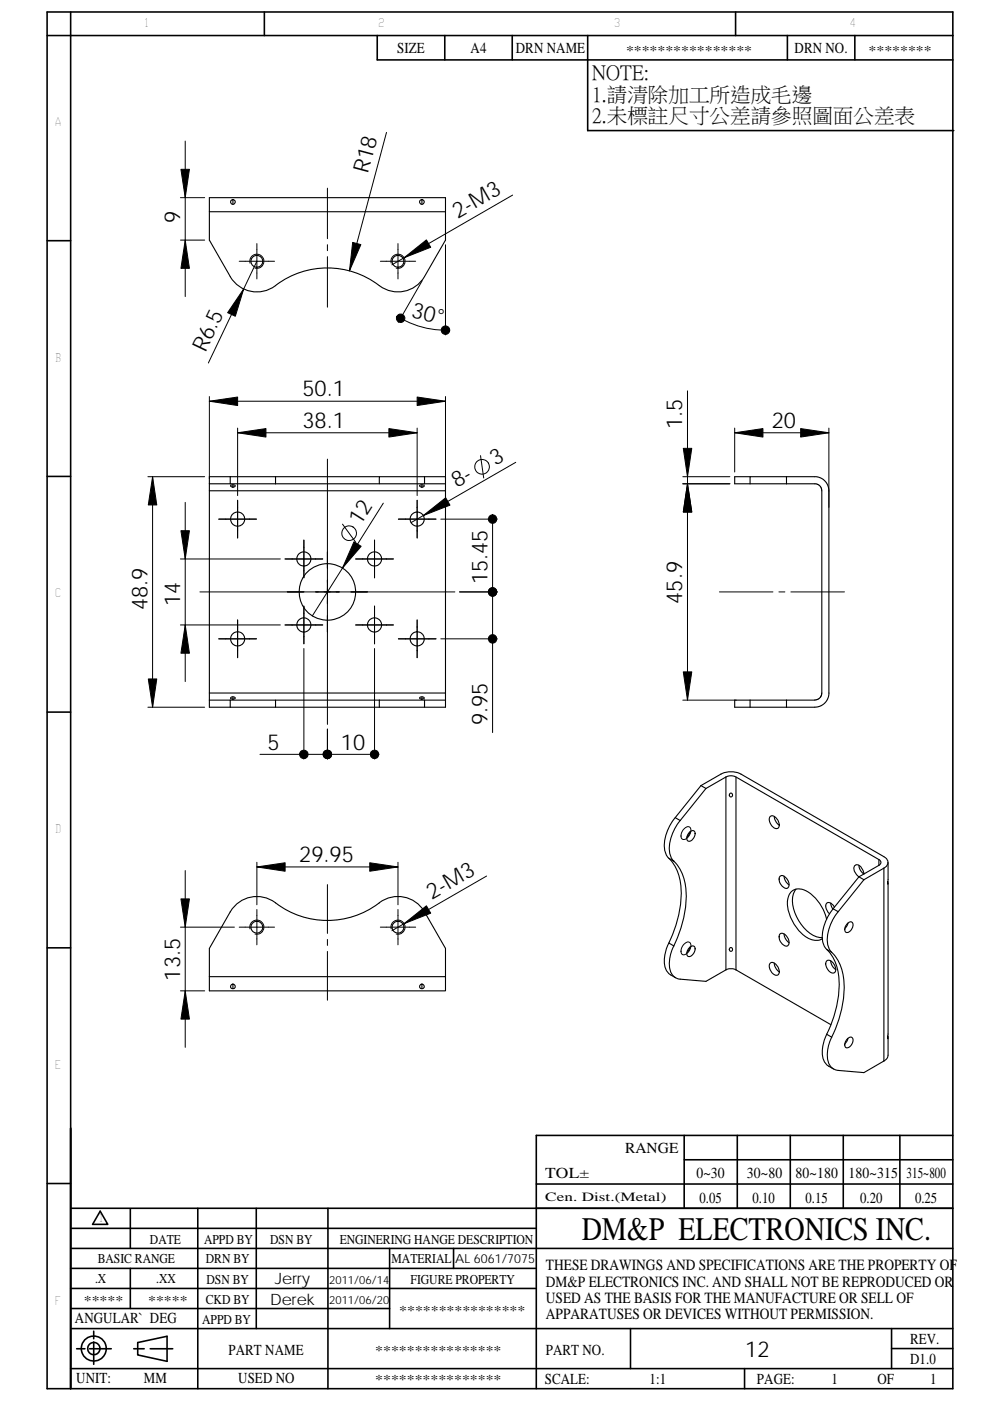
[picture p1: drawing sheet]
<svg xmlns="http://www.w3.org/2000/svg" width="210mm" height="297mm" viewBox="0 0 210 297" stroke-linecap="round" stroke-linejoin="round" font-family="sans-serif">
<g fill="none" stroke="#000" stroke-width=".34">
<path d="M10 2.5h192.1v291.9h-192.1zM15 2.5v291.9M56.1 2.5v5M80 7.5v5.2h122.1M94.3 7.5v5.2M108.6 7.5v5.2M124.7 7.5v20.2h77.6M156 2.5v5M167 7.5v5.2M181.3 7.5v5.2M202.1 7.5h-192.1M10 51h5"/>
<path d="M10 101h5M10 151h5M10 201h5M10 250.9h5M15 256.2h187.1M21.3 256.8l1.6 2.8h-3.3zM27.6 256.3v8.4M42 256.2v38.2M54.4 256.2v25.5M69.6 256.2v38.2M113.7 251h88.4M145.1 245.9h57"/>
<path d="M145.1 240.7v15.5M156.4 240.7v15.5M167.6 240.7v15.5M178.9 240.7v15.5M190.9 240.7v15.5M202.1 240.7h-88.4v53.7M15 277.4h67.6M15 264.7h187.1M15 260.4h98.7M15 268.9h98.7M15 273.2h98.7M27.6 268.9v8.5"/>
<path d="M82.6 264.7v17M96.2 264.7v4.2M15 281.7h187.1M15 290.2h187.1M16.3 286h1.7M19 286h4.6M19.9 284.5v4.8M19.9 282.2v1.6M28.4 286h2.2M29.2 284.6l6.2-1.3v5.3l-6.2-1.3zM31.9 286h4.7M133.7 281.7v8.5"/>
<path d="M157.9 290.2v4.2M189.1 281.7v8.5M189.1 285.9h13"/>
<circle cx="19.9" cy="285.9" r="2.65"/>
<circle cx="19.9" cy="285.9" r="1.3"/>
</g>
<g fill="none" stroke="#000" stroke-width=".23">
<path d="M44.4 44.9v6l4.4 7.7a6.5 6.5 0 0 0 9.8 1.8 18.1 18.1 0 0 1 21.9 .2 6.5 6.5 0 0 0 9.5-2l4.5-7.7v-6M44.4 41.9h50.1v3h-50.1zM49.4 42.4v.9M89.5 42.4v.9M44.4 102.6h4.4M44.4 104.1h50.1M44.4 102.6v1.5M44.4 104.1v42.8M48.8 101.1h-4.4v1.5M48.8 101.1h9.6M48.8 101.1v1.5M48.8 102.6h9.6"/>
<path d="M49 102.9a.56 .56 0 0 1 .9 .2l-.8 .1-.2-.1zM49.4 102.8v.5M58.4 102.6h22.1M58.4 101.1h22.1M58.4 101.1v1.5M89 102.9a.57 .57 0 0 1 1 .2l-.8 .1-.2-.1zM89.5 102.8v.5M90 101.1h4.5v1.5M90 102.6h4.5M90 101.1h-9.5v1.5h9.5M90 101.1v1.5M94.5 102.6v1.5"/>
<path d="M94.5 104.1v42.8M159.1 102.6h14l.6 .3 .5 .6 .1 43.4-.3 .9-.9 .6h-14M159.1 101.1h-3.3v1.5h3.3M166.8 101.1v1.5M166.8 101.1h-7.7v1.5M166.8 101.1h6.7l.9 .4 .6 .5 .5 .8 .3 .8v43.8l-.3 .9-.6 .8-.8 .6-.8 .2h-14.2M44.4 146.9v1.5M44.4 146.9h50.1M44.4 148.4h4.4M44.4 148.4v1.5h4.4M48.8 148.4h9.6v1.5h-9.6M48.8 148.4v1.5"/>
<path d="M49 147.8h.1a.47 .47 0 0 1 .7 .3l-.7 .1-.2-.2zM49.4 147.7v.5M58.4 148.4h22.1M58.4 149.9h22.1M80.5 148.4v1.5M80.5 148.4h9.5M89 147.9a.58 .58 0 0 1 1 .1l-.2 .2a.62 .62 0 0 1-.8-.3zM89.5 147.7v.5M90 148.4h4.5M90 148.4v1.5h-9.5M94.5 146.9v1.5M94.5 148.4v1.5h-4.5"/>
<path d="M159.1 148.4v1.5M159.1 148.4h-3.3v1.5h3.3M166.8 148.4v1.5M174.1 147.7h.1M143.2 173.4a9.5 9.5 0 0 0-2.2 6.8 2.74 2.74 0 0 0 1.9 2.4M144.3 174a9.6 9.6 0 0 0-2.3 6.8l.3 .8 .6 1M146.2 176.6a.68 .68 0 0 1 .6-.5 .68 .68 0 0 1 .6 .4 1.49 1.49 0 0 1-1.5 1.8 1.31 1.31 0 0 1 .3-1.7zM146.3 176.4l-.2 .6-.4 .5M148.7 166.6l1 .6M148.7 166.6l4.2-2.5a4.7 4.7 0 0 1 4.3 0l30.3 17.5a1.28 1.28 0 0 1 .9 1.2 1.28 1.28 0 0 1-.9 1.3M148.7 166.6l-5.5 6.8 1.1 .6M149.7 167.2l-5.4 6.8"/>
<path d="M154 164.7l-4.3 2.5M154 164.7l1-.2 1.1 .2 30.3 17.5M154 164.7v40.9M156.1 164.7v40.9M163.4 173.1a1.5 1.5 0 0 1 1.8 1.4 .75 .75 0 0 1-.1 1 .75 .75 0 0 1-1 0 1.85 1.85 0 0 1-.7-2.4zM164.2 173.1l.3 .9 .8 .9M50.2 191.7a6.5 6.5 0 0 1 8.3-.2 18 18 0 0 0 22-.1 6.5 6.5 0 0 1 9.5 1.9l4.5 7.8v6h-50.1v-6l4.4-7.8zM141.9 199.9a7.3 7.3 0 0 0-.6 5.7 4 4 0 0 0 2 1.7M141.9 182a11 11 0 0 1 2.5 9.3l-.8 4.1-1.7 4.5 1 .7M142.9 182.6a11 11 0 0 1 2.6 9.3l-.9 4.1-1.7 4.6M165.5 198a1.73 1.73 0 0 1 1.8 2.1l-.2 .4a1.26 1.26 0 0 1-1.6-1l-.3-.9zM165.6 185.7a1.85 1.85 0 0 1 1.8 1.9l-.3 .6a1.26 1.26 0 0 1-1.6-.9l-.2-.7a.88 .88 0 0 1 .3-.9z"/>
<path d="M166.3 185.8l.3 .9 .8 .9M166.3 198l.3 .9 .8 1M168.8 188.5a5 5 0 0 0-.1 5.2 8.4 8.4 0 0 0 4.6 5l1.1 .1M175.3 194.9a8.7 8.7 0 0 0-5.3-6.4 2.36 2.36 0 0 0-3 2.3 9 9 0 0 0 5.1 8.4 2.37 2.37 0 0 0 2.3-.2M176.2 191.5l.5 1.2M176.7 192.7l1.1 .6M176.7 192.7a9.7 9.7 0 0 0-2.2 6.9l.2 .8 .6 .9M177 192.3l-.2-.2a.91 .91 0 0 0-.7-.7 .91 .91 0 0 0-.9 .5l.1 .8 .7 1.1M177.8 193.3a9.6 9.6 0 0 0-2.3 6.9l.3 .8 .6 .9M179.6 195.9l.7-.5 .3 .1a1.49 1.49 0 0 1-1 2.2 1.11 1.11 0 0 1 0-1.8zM179.9 195.7l-.3 .6-.4 .6M182.2 185.9l-5.5 6.8"/>
<path d="M182.2 183.5l.2 .9 .8 .9a2.24 2.24 0 0 0-1.5-2l-.3 .1a1.75 1.75 0 0 0 .8 2.5M182.2 185.9l1 .6M183.2 186.5l-5.4 6.8M186.4 182.2a.65 .65 0 0 1 .5 .7 .65 .65 0 0 1-.5 .6M186.4 182.2v1.3M186.4 183.5l-4.2 2.4M187.5 184.1l-4.3 2.4M187.5 184.1v40.9M188.4 182.9l-.1 4.6v-.6M188.4 187.3l-.1 32.9v-.5M49.1 208.8a.47 .47 0 0 1 .7 .2 .47 .47 0 0 1-.4 .6 .47 .47 0 0 1-.5-.6zM49.4 208.7v.9"/>
<path d="M89.5 208.7v.9M94.5 207.1v3h-50.1v-3M142.9 200.6a6.7 6.7 0 0 0-.3 6.1l.5 .5 .8 .4 5.8 .5 4.3-2.5M146.2 201a.68 .68 0 0 1 .6-.4 .68 .68 0 0 1 .6 .4 1.48 1.48 0 0 1-1.5 1.7 1.31 1.31 0 0 1 .3-1.7zM146.3 200.8l-.2 .7-.4 .5M154 205.6l1-.2 1.1 .2M154.8 201l.4-.1 .1 .2a.36 .36 0 0 1-.2 .6 .36 .36 0 0 1-.4-.4zM156.1 205.6l20.1 11.7M163.3 204.3a.95 .95 0 0 1 1.5 .4 1.43 1.43 0 0 1 .1 2.1 1.88 1.88 0 0 1-1.6-2.5zM164.2 204.2l.3 .9 .8 .9M175.3 201.3a11 11 0 0 1 2.6 9.3l-.8 4.2-.9 2.5-.9 2M175.3 201.3l1.1 .6"/>
<path d="M175.3 219.3l1.1 .6M175.3 219.3a7.3 7.3 0 0 0-.5 5.7 4 4 0 0 0 2 1.7M175.4 203.7a1.75 1.75 0 0 1 1.8 2.1 .87 .87 0 0 1-.8 .5 .87 .87 0 0 1-.8-.6 1.54 1.54 0 0 1-.2-2zM176.2 203.7l.3 1 .8 .9M176.4 219.9a6.8 6.8 0 0 0-.3 6.1l.6 .5 .7 .4 5.8 .5 4.3-2.4M176.4 201.9a11 11 0 0 1 2.6 9.3l-.9 4.2-.8 2.5-.9 2M179.7 220.2a.65 .65 0 0 1 1-.3 .65 .65 0 0 1 .2 1 1.61 1.61 0 0 1-1.3 1.3 1.15 1.15 0 0 1 .1-2zM179.9 220.2l-.3 .5-.4 .6M188.4 220.1l-.1 3.9-.2 .4-.6 .6"/>
<circle cx="49.4" cy="42.8" r=".49"/>
<circle cx="54.5" cy="55.4" r="1.25"/>
<circle cx="84.4" cy="55.4" r="1.25"/>
<circle cx="89.5" cy="42.8" r=".48"/>
<circle cx="50.4" cy="110.1" r="1.5"/>
<circle cx="64.4" cy="118.5" r="1.5"/>
<circle cx="79.4" cy="118.5" r="1.5"/>
<circle cx="88.5" cy="110.1" r="1.5"/>
<circle cx="50.4" cy="135.4" r="1.5"/>
<circle cx="64.4" cy="132.5" r="1.5"/>
<circle cx="69.4" cy="125.5" r="6"/>
<circle cx="79.4" cy="132.5" r="1.5"/>
<circle cx="88.5" cy="135.4" r="1.5"/>
<circle cx="155" cy="168.5" r=".37"/>
<circle cx="54.5" cy="196.6" r="1.25"/>
<circle cx="84.4" cy="196.6" r="1.25"/>
<circle cx="89.5" cy="209.1" r=".49"/>
</g>
<g fill="none" stroke="#000" stroke-width=".21">
<path d="M39.3 29.9v33M69.4 39.9v10.7M82 28.1l-7.9 29.3M38.3 41.9h5.1M38.3 50.9h5.1M50.7 55.4h7.5M53 55.8a1.51 1.51 0 0 1 1.3-1.9 1.51 1.51 0 0 1 1.7 1.6 1.51 1.51 0 0 1-1.9 1.4M54.5 55.4l-10.3 21.6M54.5 51.6v7.5M69.4 51.9v1.2M69.4 54.4v10.7M80.7 55.4h7.5"/>
<path d="M83 55.8a1.5 1.5 0 0 1 1.3-1.9 1.5 1.5 0 0 1 1.6 1.6 1.5 1.5 0 0 1-1.9 1.4M84.4 51.6v7.5M89.6 59.5l-5.1 8.8M94.5 51.9v19.1M108.7 41.4l-25.6 14.8M85 67.5a19 19 0 0 0 9.5 2.5M44.4 84.1v17.5M44.4 85.1h50.1M50.4 91.8h38.1M50.4 90.8v14.3M69.4 97.3v56.3M88.5 90.8v14.3"/>
<path d="M94.5 84.1v17.5M101.9 96.6l.7 4.7M109.4 98l-22.2 12.8M145.8 82.9v65.5M155.8 90.8v9.3M155.8 91.8h20M175.8 90.8v16.8M31.4 101.1h12M32.4 101.1v48.8M38.3 118.5h21.2M39.3 106.5v38M46.4 110.1h8"/>
<path d="M50.4 106.1v8M60.5 118.5h8M64.5 114.5v8M72.6 111.1l2.9 3.9M75.4 118.5h8M79.4 114.5v8M81.3 106.7l-15 23.9M84.5 110.1h8M88.5 106.1v8M93.5 110.1h12M104.5 110.1v45.2M144.8 102.6h10"/>
<path d="M144.8 101.1h10M38.3 132.5h21.2M42.4 125.5h54.1M46.4 135.4h8M50.4 131.4v8M60.5 132.5h8M64.5 128.5v8M64.5 137.5v23.4M75.4 132.5h8M79.4 128.5v8M79.4 137.5v23.4M84.5 135.4h8"/>
<path d="M88.5 131.4v8M93.5 135.4h12M97.5 125.5h8M152.6 125.5h11.3M165.2 125.5h1.3M167.7 125.5h11.4M31.4 149.9h12M55.1 159.9h24.3M69.4 154.6v6.3M144.8 148.4h11.4M145.1 175.7a.76 .76 0 0 1 1-.4 .76 .76 0 0 1 .4 1 1.68 1.68 0 0 1-1.8 1.6 1.69 1.69 0 0 1 .4-2.2zM38.3 196.6h11.4"/>
<path d="M39.3 184.6v37.5M50.7 196.6h7.5M53 197a1.5 1.5 0 0 1 1.4-1.9 1.5 1.5 0 0 1 1.6 1.6 1.5 1.5 0 0 1-1.9 1.3M54.5 182.8v9M54.5 192.8v7.5M54.5 183.8h29.9M69.4 187.6v10.3M69.4 199.2v1.2M80.7 196.6h7.5M83 197a1.5 1.5 0 0 1 1.3-1.9 1.5 1.5 0 0 1 1.6 1.6 1.5 1.5 0 0 1-1.9 1.3M84.4 182.8v9M84.4 192.8v7.5"/>
<path d="M103.2 185.7l-20.1 11.6M38.3 210.1h5.1M69.4 201.7v10.4M145.1 200.2a.76 .76 0 0 1 1-.5 .76 .76 0 0 1 .4 1.1 1.92 1.92 0 0 1-1.6 1.6 1.34 1.34 0 0 1 0-2z"/>
<circle cx="102.2" cy="99" r="1.56"/>
<circle cx="74.1" cy="113" r="1.55"/>
</g>
<g fill="#000" stroke="#000" stroke-width=".21">
<path d="M38.4 35.9h1.8l-.9 6z" fill-rule="evenodd"/>
<path d="M39.3 50.9l.9 6h-1.8z" fill-rule="evenodd"/>
<path d="M74.8 51.4l1.7 .5-2.4 5.5z" fill-rule="evenodd"/>
<path d="M85.7 54.7l4.7-3.8 1 1.5z" fill-rule="evenodd"/>
<path d="M51.7 61.3l-1.8 5.8-1.6-.8z" fill-rule="evenodd"/>
<path d="M84.3 66.9a.9 .9 0 0 1 1.5 .2 .9 .9 0 0 1-.8 1.3 .9 .9 0 0 1-.9-1.3l.9 .4-.9-.4z" fill-rule="evenodd"/>
<path d="M94 69.3a.9 .9 0 0 1 1-.1 .9 .9 0 0 1 .4 .9l-.9-.1 .9 .1a.9 .9 0 0 1-1.4 .7 .9 .9 0 0 1 0-1.5z" fill-rule="evenodd"/>
<path d="M44.4 85.1l6-.9v1.8z" fill-rule="evenodd"/>
<path d="M50.4 91.8l6-.9v1.8z" fill-rule="evenodd"/>
<path d="M82.5 90.9l6 .9-6 .9z" fill-rule="evenodd"/>
<path d="M88.5 84.2l6 .9-6 .9z" fill-rule="evenodd"/>
<path d="M155.8 91.8l6-.9v1.8z" fill-rule="evenodd"/>
<path d="M169.8 90.9l6 .9-6 .9z" fill-rule="evenodd"/>
<path d="M32.4 101.1l.9 6h-1.8z" fill-rule="evenodd"/>
<path d="M38.4 112.5h1.8l-.9 6z" fill-rule="evenodd"/>
<path d="M89.8 109.3l4.7-3.8 .9 1.6z" fill-rule="evenodd"/>
<path d="M103.9 109.3l.6-.1v.9v-.9a.9 .9 0 0 1 .8 1.1 .9 .9 0 0 1-1.4 .5 .9 .9 0 0 1 0-1.5z" fill-rule="evenodd"/>
<path d="M145.8 102.6l.9 6h-1.8z" fill-rule="evenodd"/>
<path d="M145.8 102.6l.9 6h-1.8z" fill-rule="evenodd"/>
<path d="M144.9 95.1h1.8l-.9 6z" fill-rule="evenodd"/>
<path d="M39.3 132.5l.9 6h-1.8z" fill-rule="evenodd"/>
<path d="M75.1 114.9l1.5 .9-4 4.6z" fill-rule="evenodd"/>
<path d="M103.9 124.8l.6-.2v.9v-.9a.9 .9 0 0 1 .8 1.2 .9 .9 0 0 1-1.4 .4 .9 .9 0 0 1 0-1.4z" fill-rule="evenodd"/>
<path d="M103.9 134.8a.9 .9 0 0 1 1.4 .3 .9 .9 0 0 1-.8 1.3v-1v1a.91 .91 0 0 1-.8-.6 .91 .91 0 0 1 .2-1z" fill-rule="evenodd"/>
<path d="M103.9 124.9a.9 .9 0 0 1 1.4 .3 .9 .9 0 0 1-.8 1.2v-.9v.9a.9 .9 0 0 1-.8-.6 .9 .9 0 0 1 .2-.9z" fill-rule="evenodd"/>
<path d="M31.5 144h1.8l-.9 5.9z" fill-rule="evenodd"/>
<path d="M63.7 159.4a.9 .9 0 0 1 1.5 0 .9 .9 0 0 1-.5 1.4 .9 .9 0 0 1-1.2-.9h1h-1z" fill-rule="evenodd"/>
<path d="M68.7 159.4a.9 .9 0 0 1 1.5 0 .9 .9 0 0 1-.5 1.4 .9 .9 0 0 1-1.2-.9h.9h-.9z" fill-rule="evenodd"/>
<path d="M68.8 159.3a.9 .9 0 0 1 1-.2 .9 .9 0 0 1 .5 .8h-.9h.9a.9 .9 0 0 1-1.2 .9 .9 .9 0 0 1-.3-1.5z" fill-rule="evenodd"/>
<path d="M78.8 159.3a.91 .91 0 0 1 1-.2 .91 .91 0 0 1 .5 .8h-.9h.9a.9 .9 0 0 1-1.2 .9 .9 .9 0 0 1-.3-1.5z" fill-rule="evenodd"/>
<path d="M144.9 142.5h1.8l-.9 5.9z" fill-rule="evenodd"/>
<path d="M38.4 190.6h1.8l-.9 6z" fill-rule="evenodd"/>
<path d="M54.5 183.8l6-.9v1.8z" fill-rule="evenodd"/>
<path d="M78.4 182.9l6 .9-6 .9z" fill-rule="evenodd"/>
<path d="M85.7 195.8l4.7-3.8 1 1.6z" fill-rule="evenodd"/>
<path d="M39.3 210.1l.9 6h-1.8z" fill-rule="evenodd"/>
</g>
<text font-size="7" x="123.4" y="262.9">DM&amp;P ELECTRONICS INC.</text>
<g font-size="4.7">
<text x="78" y="37" transform="rotate(-75 78 37)">R18</text>
<text x="38.2" y="47.3" transform="rotate(-90 38.2 47.3)">9</text>
<text x="97.1" y="46.4" transform="rotate(-30 97.1 46.4)">2-M3</text>
<text x="87" y="67.2" transform="rotate(13 87 67.2)">30°</text>
<text x="43.6" y="74.9" transform="rotate(-65 43.6 74.9)">R6.5</text>
<text x="64.1" y="84.1">50.1</text>
<text x="64.1" y="90.7">38.1</text>
<text x="144.7" y="90.9" transform="rotate(-90 144.7 90.9)">1.5</text>
<text x="163.7" y="90.7">20</text>
<text x="105.1" y="98.8" transform="rotate(-30 105.1 98.8)">3</text>
<text x="96.9" y="103.5" transform="rotate(-30 96.9 103.5)">8-</text>
<text x="76.5" y="111.6" transform="rotate(-58 76.5 111.6)">12</text>
<text x="103.4" y="123.8" transform="rotate(-90 103.4 123.8)">15.45</text>
<text x="31.3" y="129.4" transform="rotate(-90 31.3 129.4)">48.9</text>
<text x="38.2" y="128.4" transform="rotate(-90 38.2 128.4)">14</text>
<text x="144.7" y="128" transform="rotate(-90 144.7 128)">45.9</text>
<text x="103.4" y="153.7" transform="rotate(-90 103.4 153.7)">9.95</text>
<text x="56.7" y="158.9">5</text>
<text x="72.3" y="158.9">10</text>
<text x="63.5" y="182.8">29.95</text>
<text x="91.6" y="190.8" transform="rotate(-30 91.6 190.8)">2-M3</text>
<text x="38.2" y="207.9" transform="rotate(-90 38.2 207.9)">13.5</text>
<text x="158.1" y="287.8">12</text>
</g>
<g font-size="4.4">
<text x="125.6" y="16.8">NOTE:</text>
<text x="125.6" y="21.3">1.請清除加工所造成毛邊</text>
<text x="125.6" y="25.8">2.未標註尺寸公差請參照圖面公差表</text>
</g>
<g font-size="3.3">
<text x="115.8" y="269.3">THESE DRAWINGS AND SPECIFICATIONS ARE THE PROPERTY OF</text>
<text x="58.3" y="272.3">Jerry</text>
<text x="115.8" y="272.8">DM&amp;P ELECTRONICS INC. AND SHALL NOT BE REPRODUCED OR</text>
<text x="57.3" y="276.6">Derek</text>
<text x="115.8" y="279.7">APPARATUSES OR DEVICES WITHOUT PERMISSION.</text>
<text x="115.8" y="276.2">USED AS THE BASIS FOR THE MANUFACTURE OR SELL OF</text>
</g>
<g font-size="3.2">
<text x="84.2" y="11.3">SIZE</text>
<text x="99.8" y="11.3">A4</text>
<text x="109.4" y="11.3">DRN NAME</text>
<text x="168.5" y="11.3">DRN NO.</text>
<text x="132.6" y="244.5">RANGE</text>
<text x="115.6" y="249.7">TOL±</text>
<text x="147.7" y="249.8">0~30</text>
<text x="158.4" y="249.8">30~80</text>
<text x="168.8" y="249.8">80~180 180~315</text>
<text x="192.3" y="249.8">315~800</text>
<text x="148.4" y="255">0.05</text>
<text x="159.6" y="255">0.10</text>
<text x="170.8" y="255">0.15</text>
<text x="182.5" y="255">0.20</text>
<text x="194.1" y="255">0.25</text>
<text x="15.9" y="280.6">ANGULAR` DEG</text>
<text x="48.5" y="287.3">PART NAME</text>
<text x="115.7" y="287.3">PART NO.</text>
<text x="193" y="284.9">REV.</text>
<text x="16.2" y="293.3">UNIT:</text>
<text x="30.5" y="293.3">MM</text>
<text x="50.5" y="293.3">USED NO</text>
<text x="115.5" y="293.5">SCALE:</text>
<text x="137.8" y="293.5">1:1</text>
<text x="160.5" y="293.5">PAGE:</text>
<text x="176.4" y="293.5">1</text>
<text x="186.1" y="293.5">OF</text>
<text x="193" y="289.1">D1.0</text>
<text x="197.3" y="293.5">1</text>
</g>
<g font-size="2.9">
<text x="132.8" y="11.7">****************</text>
<text x="184.2" y="11.7">********</text>
<text x="31.8" y="263.7">DATE</text>
<text x="43.3" y="263.7">APPD BY</text>
<text x="57.3" y="263.7">DSN BY</text>
<text x="72.1" y="263.7">ENGINERING HANGE DESCRIPTION</text>
<text x="20.7" y="267.8">BASIC RANGE</text>
<text x="43.7" y="267.8">DRN BY</text>
<text x="83.1" y="267.8">MATERIAL</text>
<text x="20.2" y="272.1">.X</text>
<text x="33.1" y="272.1">.XX</text>
<text x="43.8" y="272.3">DSN BY</text>
<text x="87.1" y="272.2">FIGURE PROPERTY</text>
<text x="17.8" y="276.7">*****</text>
<text x="31.4" y="276.7">*****</text>
<text x="42.9" y="280.6">APPD BY</text>
<text x="43.7" y="276.5">CKD BY</text>
<text x="84.7" y="278.8">****************</text>
<text x="79.6" y="287.3">****************</text>
<text x="79.6" y="293.5">****************</text>
</g>
<text font-size="2.7" x="115.6" y="254.7">Cen. Dist.(Metal)</text>
<text font-size="2.6" x="96.6" y="267.8">AL 6061/7075</text>
<g font-size="2.5">
<text x="30.6" y="5.7">1</text>
<text x="80.2" y="5.7">2</text>
<text x="130.2" y="5.7">3</text>
<text x="180.2" y="5.7">4</text>
<text x="11.6" y="26.7">A</text>
<text x="11.6" y="76.7">B</text>
<text x="11.6" y="126.7">C</text>
<text x="11.6" y="176.7">D</text>
<text x="11.6" y="226.6">E</text>
<text x="21" y="259.2">1</text>
<text x="11.6" y="276.6">F</text>
</g>
<g font-size="2.4">
<text x="69.8" y="272.3">2011/06/14</text>
<text x="69.8" y="276.4">2011/06/20</text>
</g>
</svg>
